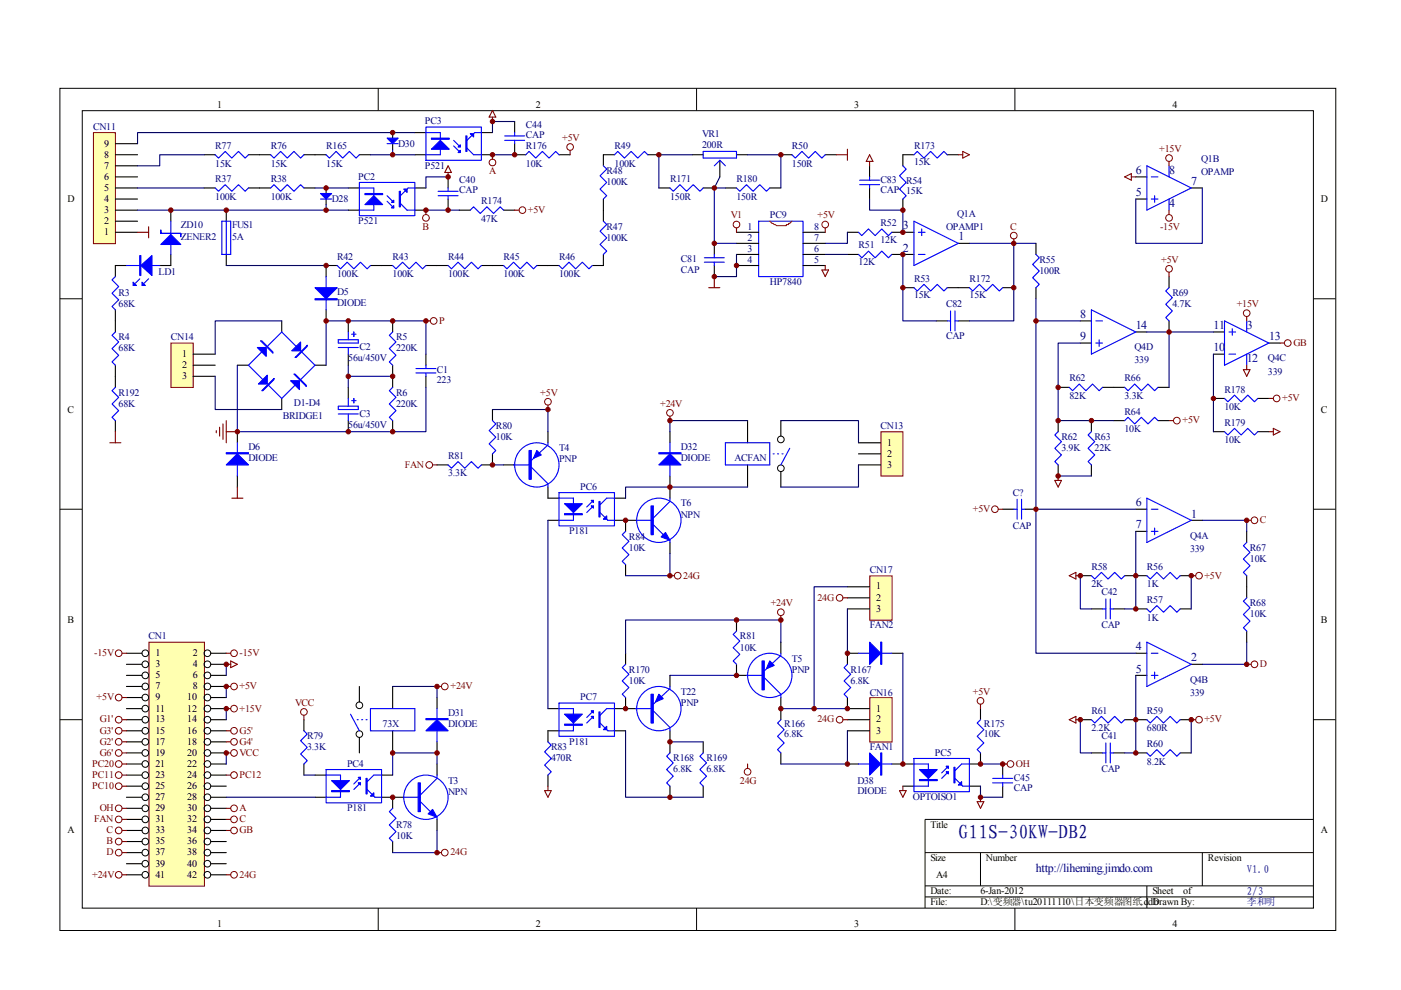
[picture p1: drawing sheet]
<svg xmlns="http://www.w3.org/2000/svg" width="297mm" height="210mm" viewBox="0 0 297 210" stroke-linecap="round" stroke-linejoin="round" font-family="sans-serif">
<g fill="none" stroke="#000" stroke-width=".21">
<path d="M12.7 18.7h270.5v178.6h-270.5zM80.2 18.7v4.7M147.7 18.7v4.7M215.2 18.7v4.7M17.4 23.5h261.1v169h-261.1zM12.7 63.3h4.7M278.4 63.3h4.7M12.7 108h4.7M278.4 108h4.7M12.7 152.6h4.7M278.4 152.6h4.7M278.4 173.7h-82.3v18.8"/>
<path d="M80.2 192.5v4.7M147.7 192.5v4.7M196.1 180.8h82.3M196.1 187.8h82.3M196.1 190.2h82.3M207.9 180.8v7M215.2 192.5v4.7M243.2 187.8v4.7M254.9 180.8v7"/>
</g>
<path d="M19.9 28.2h4.6v23.5h-4.6z" fill="#ffffb0"/>
<g fill="none" stroke="#800000" stroke-width=".21">
<path d="M19.8 28.1h4.7v23.6h-4.7z"/>
<circle cx="104.4" cy="34.5" r=".71"/>
<circle cx="120.9" cy="31.2" r=".71"/>
<circle cx="90.3" cy="46.2" r=".71"/>
<circle cx="110.8" cy="44.6" r=".71"/>
</g>
<g fill="none" stroke="#000" stroke-width=".23">
<path d="M24.5 39.9h4.7M24.5 37.5h4.7M24.5 35.2h4.7M24.5 32.8h4.7M24.5 30.5h4.7M43.3 39.9h2.3M43.3 32.8h2.3M52.7 39.9h4.7M52.7 32.8h4.7M64.4 39.9h2.4M64.4 32.8h4.7M69.1 39.9v1.1"/>
<path d="M73.8 39.9h2.4M76.2 32.8h2.3M83.2 28.1v1.2M83.2 30.5v1.1M88 39.9h2.3M88 32.8h2.3M88 28.1h2.3M102.1 32.8h2.3M102.1 28.1h2.3M109.1 32.8h2.4M118.5 32.8h2.4M24.5 49.3h4.7"/>
<path d="M24.5 46.9h4.7M24.5 44.6h4.7M24.5 42.2h4.7M26.8 56.3h-2.3v2.3M36.2 44.6v2.3M36.2 53.9v2.4h-2.3M48 44.6v2.3M48 53.9v2.4M69.1 42.2v1.2M73.8 44.6h2.4M88 44.6h2.3M97.4 44.6h2.3"/>
<path d="M106.8 44.6h2.3M24.5 65.7v4.7M24.5 77.4v4.7M24.5 89.2v2.3"/>
</g>
<g fill="none" stroke="#00f" stroke-width=".23">
<path d="M45.6 32.8l.7 .7 1.4-1.4 1.4 1.4 1.5-1.4 1.4 1.4 .7-.7M45.6 39.9l.7 .7 1.4-1.4 1.4 1.4 1.5-1.4 1.4 1.4 .7-.7M57.4 32.8l.7 .7 1.4-1.4 1.4 1.4 1.4-1.4 1.4 1.4 .7-.7M57.4 39.9l.7-.7 1.4 1.4 1.4-1.4 1.4 1.4 1.4-1.4 .7 .7M69.1 32.8l.7 .7 1.5-1.4 1.4 1.4 1.4-1.4 1.4 1.4 .7-.7M76.2 38.7h11.8v7h-11.8zM76.2 39.9h3.1v4.7h-3.1M82.1 30.5h2.3M88 39.9h-1.5l-1.6 1.6M90.3 26.9h11.8v7.1h-11.8zM90.3 28.1h3.1v4.7h-3.1M96.2 29.8l1.4 1.4"/>
<path d="M96.2 30.9l1.4 1.4M99 31.4l1.4 1.4h1.7M102.1 28.1h-1.4l-1.7 1.7M111.5 32.8l.7-.7 1.4 1.4 1.4-1.4 1.4 1.4 1.4-1.4 .7 .7M24.5 58.6l-.7 .7 1.4 1.5-1.4 1.4 1.4 1.4-1.4 1.4 .7 .7M26.8 56.3h7.1M29.6 59.1l-.9 1M31.5 59.1l-.9 1M36.2 46.9v7M47 46.9h1.9v7h-1.9zM48 46.9v7M68 42.2h2.3"/>
<path d="M82.1 41.5l1.4 1.4M82.1 42.7l1.4 1.4M84.9 43.1l1.4 1.5h1.7M99.7 44.6l.7-.7 1.4 1.4 1.4-1.4 1.4 1.4 1.5-1.4 .7 .7M24.5 70.4l-.7 .7 1.4 1.4-1.4 1.4 1.4 1.4-1.4 1.4 .7 .7M24.5 82.1l-.7 .7 1.4 1.4-1.4 1.5 1.4 1.4-1.4 1.4 .7 .7"/>
</g>
<g fill="#00f" stroke="#00f" stroke-width=".23">
<path d="M91.5 31.6l1.9-1.8 1.8 1.8z"/>
<path d="M97.6 31.9v.4h-.5z"/>
<path d="M97.6 30.7v.5h-.5z"/>
<path d="M99.7 28.3h.7v.7z"/>
<path d="M77.4 43.4l1.9-1.9 1.8 1.9z"/>
<path d="M83.5 43.6v.5h-.5z"/>
<path d="M83.5 42.4v.5h-.5z"/>
<path d="M85.6 40.1h.7v.7z"/>
<path d="M68 41h2.3l-1.2 1.2z"/>
<path d="M82.1 29.3h2.3l-1.2 1.2z"/>
<path d="M34.1 51.8l2.1-2.1 2.1 2.1z"/>
<path d="M29.9 56.3l2.3-2.1v4.2z"/>
<path d="M28.2 59.8l.7 .7h-.7z"/>
<path d="M30.1 59.8l.7 .7h-.7z"/>
<path d="M91.5 29.3h3.7v.2h-3.7z" fill-rule="evenodd"/>
<path d="M98.8 28.8h.2v3.3h-.2z" fill-rule="evenodd"/>
<path d="M77.4 41h3.7v.3h-3.7z" fill-rule="evenodd"/>
<path d="M84.7 40.6h.2v3.3h-.2z" fill-rule="evenodd"/>
<path d="M34.1 48.8v.7h4.2v.7v-.7h-4.2z" fill-rule="evenodd"/>
<path d="M29.6 54.2h.3v4.2h-.3z" fill-rule="evenodd"/>
</g>
<path d="M29.2 39.9h14.1M43.3 32.8h-9.4v2.4h-4.7M66.8 39.9h7M78.5 32.8h9.5M83.2 31.6v1.2M88 28.1h-58.8v2.4M29.2 44.6h44.6M69.1 43.4v1.2" fill="none" stroke="#000080" stroke-width=".23"/>
<g fill="#800000" stroke="#800000" stroke-width=".21">
<circle cx="83.2" cy="28.1" r=".47"/>
<circle cx="83.2" cy="32.8" r=".47"/>
<circle cx="69.1" cy="39.9" r=".47"/>
<circle cx="69.1" cy="44.6" r=".47"/>
<circle cx="36.2" cy="44.6" r=".47"/>
<circle cx="48" cy="44.6" r=".47"/>
</g>
<path d="M95 35.2l.7 1.4h-1.4zM95 36.6v.9M104.4 24.8v1M104.4 32.8v.9M104.4 23.4l.7 1.4h-1.4zM120.9 31.9v.9M29.2 49.3h2.3M31.5 48.1v2.3M90.3 44.6v.9M109.1 44.6h1" fill="none" stroke="#800000" stroke-width=".23"/>
<path d="M36.3 72.8h4.7v9.3h-4.7z" fill="#ffffb0"/>
<g fill="none" stroke="#800000" stroke-width=".21">
<path d="M36.2 72.7h4.8v9.4h-4.8z"/>
<circle cx="156.1" cy="47.6" r=".71"/>
<circle cx="175" cy="47.6" r=".71"/>
<circle cx="214.9" cy="50" r=".71"/>
<circle cx="92" cy="68" r=".71"/>
</g>
<g fill="none" stroke="#000" stroke-width=".23">
<path d="M130.3 32.8h-2.4v2.4M137.3 32.8h2.4M139.7 39.9h2.3M146.7 32.8h2.4M149.1 39.9h2.3M152.6 34v3.5M153.8 39.9h2.4M156.2 32.8h2.3M163.2 39.9h2.4M165.6 32.8h2.3M175 32.8h2.3M184.4 35.2v2.3"/>
<path d="M184.4 39.9v2.3M193.8 32.8h-2.4v2.4M200.8 32.8h2.4M71.5 56.3h-2.4v2.3M78.5 56.3h4.7M90.3 56.3h4.7M102.1 56.3h4.7M113.8 56.3h4.7M127.9 53.9v2.4h-2.3M127.9 42.2v4.7M151.4 51.6v2.3M151.4 56.3v2.3"/>
<path d="M156.2 56.3h4.7M156.2 49.3h4.7M156.2 51.6h4.7M156.2 53.9h4.7M170.3 56.3h4.7M170.3 49.3h4.7M170.3 51.6h4.7M170.3 53.9h4.7M179.7 49.3h2.3M179.7 53.9h2.3M189.1 49.3h4.7M189.1 53.9h4.7"/>
<path d="M191.4 42.2v2.4M203.2 51.6h2.3M40.9 75.1h4.7M40.9 77.4h4.7M40.9 79.8h4.7M50.3 77.4h2.4M59.7 68v2.4M66.8 77.4h2.3M69.1 65.7v2.3M73.8 68v2.4M73.8 75.1v2.3M83.2 68v2.4"/>
<path d="M83.2 77.4v4.7M90.3 75.1v2.3M90.3 79.8v2.3M191.4 61h2.4M198.5 68h2.3M200.8 61h4.7M203.2 68h2.3M212.6 61h2.3M50.3 91.5v2.4M59.7 84.5v2.3M73.8 82.1v2.4M73.8 89.2v2.3"/>
<path d="M83.2 89.2v2.3M50.3 100.9v2.4"/>
</g>
<g fill="none" stroke="#00f" stroke-width=".23">
<path d="M127.9 35.2l.7 .7-1.4 1.4 1.4 1.4-1.4 1.4 1.4 1.4-.7 .7M130.3 32.8l.7-.7 1.4 1.4 1.4-1.4 1.4 1.4 1.4-1.4 .7 .7M142 39.9l.7 .7 1.5-1.4 1.4 1.4 1.4-1.4 1.4 1.4 .7-.7M149.1 32.1h7.1v1.4h-7.1zM151.4 35.2l1.2-1.2 1.2 1.2M156.2 39.9l.7 .7 1.4-1.4 1.4 1.4 1.4-1.4 1.4 1.4 .7-.7M167.9 32.8l.7 .7 1.4-1.4 1.4 1.4 1.4-1.4 1.5 1.4 .7-.7M182.3 38.2h4.2M182.3 39.2h4.2M184.4 37.5v.7M184.4 39.2v.7M191.4 35.2l.7 .7-1.4 1.4 1.4 1.4-1.4 1.4 1.4 1.4-.7 .7"/>
<path d="M193.8 32.8l.7-.7 1.4 1.4 1.4-1.4 1.4 1.4 1.4-1.4 .7 .7M69.1 58.6v7.1M71.5 56.3l.7 .7 1.4-1.4 1.4 1.4 1.4-1.4 1.4 1.4 .7-.7M83.2 56.3l.8 .7 1.4-1.4 1.4 1.4 1.4-1.4 1.4 1.4 .7-.7M95 56.3l.7 .7 1.4-1.4 1.4 1.4 1.4-1.4 1.5 1.4 .7-.7M106.8 56.3l.7 .7 1.4-1.4 1.4 1.4 1.4-1.4 1.4 1.4 .7-.7M118.5 56.3l.7 .7 1.4-1.4 1.5 1.4 1.4-1.4 1.4 1.4 .7-.7M127.9 46.9l.7 .7-1.4 1.4 1.4 1.4-1.4 1.4 1.4 1.4-.7 .7M149.3 54.7h4.3M149.3 55.6h4.3M151.4 53.9v.8M151.4 55.6v.7"/>
<path d="M160.9 46.9h9.4v11.7h-9.4zM182 49.3l.7 .7 1.4-1.5 1.4 1.5 1.5-1.5 1.4 1.5 .7-.7M182 53.9l.7 .8 1.4-1.5 1.4 1.5 1.5-1.5 1.4 1.5 .7-.8M193.8 46.9l9.4 4.7-9.4 4.7zM194.7 53.9h1.4M194.7 49.3h1.4M195.4 48.5v1.5M55.3 72.3h.2l2.4 2.3v.3zM55.5 74.6l-2.8 2.8 3 3.1M56.7 73.4l3-3 3.1 3M62.3 79.3h.3l2.3 2.4v.2zM62.6 75.8l2.5-2.6v.2l-2.3 2.4z"/>
<path d="M64 74.6l2.8 2.8-3.1 3.1M71.7 72h4.3v.7h-4.3zM71.7 73.7h4.3M73.8 70.4v1.6M73.8 73.7v1.4M74.5 70.9h1M75 70.4v.9M83.2 70.4l-.7 .7 1.5 1.4-1.5 1.4 1.5 1.4-1.5 1.4 .7 .7M88.2 78.1h4.2M88.2 79.1h4.2M90.3 77.4v.7M90.3 79.1v.7"/>
<path d="M193.8 61l.7 .7 1.4-1.4 1.4 1.4 1.4-1.4 1.4 1.4 .7-.7M200.8 68h.7M201.5 65.9v4.3M202.5 68h.7M202.5 65.9v4.3M205.5 61l.7 .7 1.5-1.4 1.4 1.4 1.4-1.4 1.4 1.4 .7-.7M50.3 93.9v7M56.9 81.7l2.8 2.8 2.9-2.8M58.1 80.3v.2l-2.4 2.3h-.2zM71.7 86.1h4.3v.7h-4.3zM71.7 87.8h4.3M73.8 84.5v1.6"/>
<path d="M73.8 87.8v1.4M74.5 85h1M75 84.5v.9M83.2 82.1l-.7 .7 1.5 1.4-1.5 1.5 1.5 1.4-1.5 1.4 .7 .7"/>
</g>
<g fill="#00f" stroke="#00f" stroke-width=".23">
<path d="M54.6 73.7h1.8v1.9z"/>
<path d="M61.8 74.4l1.9-1.9v1.9z"/>
<path d="M61.6 80.7h1.9v1.9z"/>
<path d="M56.7 79.5v1.9h-1.9z"/>
<path d="M66.8 61h4.7l-2.4 2.3z"/>
<path d="M48 98.6l2.3-2.4 2.4 2.4z"/>
<path d="M66.8 63.3h4.7v.3h-4.7z" fill-rule="evenodd"/>
<path d="M48 96h4.7v.2h-4.7z" fill-rule="evenodd"/>
</g>
<g fill="none" stroke="#000080" stroke-width=".23">
<path d="M146.7 32.8h-7v7.1M151.4 39.9v11.7h4.8M152.6 37.5l-1.2 2.4h2.4M158.5 32.8h7.1v7.1M48 56.3h21.1M156.2 53.9v4.7h-4.8M175 53.9h4.7M179.7 49.3v2.3h-4.7M184.4 42.2v2.4h7v4.7M191.4 53.9v14.1h7.1M205.5 51.6h9.4v16.4h-9.4M45.6 79.8v7h14.1"/>
<path d="M50.3 77.4v14.1h40v-9.4M59.7 68h-14.1v7.1M73.8 77.4v4.7M73.8 79.8h9.4M90.3 75.1v-7.1h-21.2v9.4"/>
</g>
<g fill="none" stroke="#800000" stroke-width=".23">
<path d="M177.3 32.8h2.4M179.7 31.6v2.4M184.4 32.8l.7 1.4h-1.4zM184.4 34.2v1M203.2 32.8h.9M204.1 32.1l1.4 .7-1.4 .7zM151.4 58.6v2.4M156.2 48.3v1M174.3 57.2h1.4l-.7 1.4zM175 48.3v1M175 56.3v.9M214.9 50.7v.9"/>
<path d="M90.3 68h.9M150.3 61h2.3M45.9 91.3v.5M46.6 90.6v1.9M47.3 89.9v3.3M48 89.2v4.7M48 91.5h2.3M49.1 105.6h2.4M50.3 103.3v2.3"/>
</g>
<g fill="#800000" stroke="#800000" stroke-width=".21">
<circle cx="50.3" cy="91.5" r=".47"/>
<circle cx="73.8" cy="91.5" r=".47"/>
<circle cx="73.8" cy="68" r=".47"/>
<circle cx="83.2" cy="79.8" r=".47"/>
<circle cx="73.8" cy="79.8" r=".47"/>
<circle cx="139.7" cy="32.8" r=".47"/>
<circle cx="165.6" cy="32.8" r=".47"/>
<circle cx="151.4" cy="39.9" r=".47"/>
<circle cx="151.4" cy="51.6" r=".47"/>
<circle cx="156.1" cy="56.3" r=".47"/>
<circle cx="151.4" cy="58.6" r=".47"/>
<circle cx="83.2" cy="68" r=".47"/>
<circle cx="90.3" cy="68" r=".47"/>
<circle cx="83.2" cy="91.5" r=".47"/>
<circle cx="69.1" cy="56.3" r=".47"/>
<circle cx="69.1" cy="68" r=".47"/>
<circle cx="191.4" cy="44.6" r=".47"/>
<circle cx="191.4" cy="49.2" r=".47"/>
<circle cx="191.4" cy="53.9" r=".47"/>
<circle cx="191.4" cy="61" r=".47"/>
<circle cx="214.9" cy="61" r=".47"/>
</g>
<path d="M163.2 46.9a2.68 2.68 0 0 0 2.1 .9h1.4v-.2h.5v-.2h.2l.5-.5" fill="none" stroke="#f00" stroke-width=".23"/>
<path d="M31.7 136.2h11.6v51.7h-11.6z" fill="#ffffb0"/>
<g fill="none" stroke="#800000" stroke-width=".21">
<path d="M31.6 136.2h11.7v51.7h-11.7z"/>
<circle cx="247.9" cy="33.5" r=".71"/>
<circle cx="247.9" cy="46.2" r=".71"/>
<circle cx="91" cy="98.6" r=".71"/>
<circle cx="116.2" cy="85.2" r=".71"/>
<circle cx="142" cy="87.5" r=".7"/>
<circle cx="25.2" cy="138.5" r=".71"/>
<circle cx="49.6" cy="138.5" r=".7"/>
<circle cx="143.7" cy="122.1" r=".71"/>
<circle cx="25.2" cy="157.3" r=".71"/>
<circle cx="25.2" cy="159.6" r=".71"/>
<circle cx="25.2" cy="152.6" r=".71"/>
<circle cx="25.2" cy="147.9" r=".71"/>
<circle cx="25.2" cy="154.9" r=".71"/>
<circle cx="49.6" cy="157.3" r=".71"/>
<circle cx="49.6" cy="145.5" r=".71"/>
<circle cx="49.6" cy="159.6" r=".71"/>
<circle cx="49.6" cy="154.9" r=".7"/>
<circle cx="49.6" cy="150.2" r=".7"/>
<circle cx="64.4" cy="150.9" r=".7"/>
<circle cx="94.3" cy="145.5" r=".71"/>
<circle cx="25.2" cy="173.7" r=".71"/>
<circle cx="25.2" cy="171.4" r=".71"/>
<circle cx="25.2" cy="178.4" r=".71"/>
<circle cx="49.6" cy="173.7" r=".71"/>
<circle cx="49.6" cy="176.1" r=".71"/>
<circle cx="49.6" cy="171.4" r=".7"/>
<circle cx="25.2" cy="185.5" r=".71"/>
<circle cx="49.6" cy="185.5" r=".7"/>
<circle cx="94.3" cy="180.8" r=".71"/>
</g>
<g fill="none" stroke="#000" stroke-width=".21">
<circle cx="165.6" cy="99.3" r=".71"/>
<circle cx="165.6" cy="93.2" r=".71"/>
<circle cx="30.8" cy="138.5" r=".7"/>
<circle cx="44" cy="138.5" r=".71"/>
<circle cx="30.8" cy="143.2" r=".71"/>
<circle cx="30.8" cy="157.3" r=".71"/>
<circle cx="30.8" cy="145.5" r=".71"/>
<circle cx="30.8" cy="159.6" r=".71"/>
<circle cx="30.8" cy="140.8" r=".71"/>
<circle cx="30.8" cy="152.6" r=".7"/>
<circle cx="30.8" cy="147.9" r=".7"/>
<circle cx="30.8" cy="154.9" r=".7"/>
<circle cx="30.8" cy="150.2" r=".7"/>
<circle cx="44" cy="143.2" r=".71"/>
<circle cx="44" cy="157.3" r=".71"/>
<circle cx="44" cy="145.5" r=".71"/>
<circle cx="44" cy="140.8" r=".71"/>
<circle cx="44" cy="159.6" r=".71"/>
<circle cx="44" cy="152.6" r=".71"/>
<circle cx="44" cy="147.9" r=".71"/>
<circle cx="44" cy="154.9" r=".71"/>
<circle cx="44" cy="150.2" r=".71"/>
<circle cx="76.2" cy="149.5" r=".7"/>
<circle cx="76.2" cy="155.6" r=".7"/>
<circle cx="30.8" cy="173.7" r=".71"/>
<circle cx="30.8" cy="176.1" r=".71"/>
<circle cx="30.8" cy="162" r=".7"/>
<circle cx="30.8" cy="164.3" r=".7"/>
<circle cx="30.8" cy="171.4" r=".7"/>
<circle cx="30.8" cy="169" r=".7"/>
<circle cx="30.8" cy="178.4" r=".7"/>
<circle cx="30.8" cy="166.7" r=".7"/>
<circle cx="44" cy="173.7" r=".71"/>
<circle cx="44" cy="176.1" r=".71"/>
<circle cx="44" cy="162" r=".71"/>
<circle cx="44" cy="164.3" r=".71"/>
<circle cx="44" cy="171.4" r=".71"/>
<circle cx="44" cy="178.4" r=".71"/>
<circle cx="44" cy="169" r=".71"/>
<circle cx="44" cy="166.7" r=".71"/>
<circle cx="30.8" cy="180.8" r=".7"/>
<circle cx="30.8" cy="183.1" r=".7"/>
<circle cx="30.8" cy="185.5" r=".7"/>
<circle cx="44" cy="180.8" r=".71"/>
<circle cx="44" cy="183.1" r=".71"/>
<circle cx="44" cy="185.5" r=".71"/>
</g>
<g fill="none" stroke="#000" stroke-width=".23">
<path d="M109.1 25.8v2.3M109.1 30.5v2.3M240.8 37.5h2.4M252.6 39.9h2.3M240.8 42.2h2.4M92.7 98.6h2.3M104.4 96.2v2.4h-2.3M104.4 86.8v2.4M106.8 98.6h2.3M116.2 91.5v2.4M142 91.5v2.4M158.5 89.2v4.7"/>
<path d="M158.5 98.6v4.7M165.6 89.2v3.3M165.6 100v3.3M116.2 103.3v2.3h2.3M116.2 110.3h2.3M130.3 105.6h2.3M130.3 110.3h4.7M132.6 110.3v2.4M132.6 119.7v2.4M142 100.9v4.7M142 115v2.4M26.8 138.5h3.3"/>
<path d="M44.7 138.5h3.3M26.8 140.9h3.3M26.8 143.2h3.3M26.8 145.5h3.3M26.8 147.9h3.3M26.8 150.2h3.3M26.8 152.6h3.3M26.8 154.9h3.3M26.8 157.3h3.3M26.8 159.6h3.3M44.7 140.9h3.3M44.7 143.2h3.3"/>
<path d="M44.7 145.5h3.3M44.7 147.9h3.3M44.7 150.2h3.3M44.7 152.6h3.3M44.7 154.9h3.3M44.7 157.3h3.3M44.7 159.6h3.3M64.4 152.6v2.3M76.2 145.5v3.3M76.2 156.4v3.2M83.2 145.5v4.7M83.2 154.9v4.7"/>
<path d="M92.7 147.9v2.3M92.7 157.3v2.3M116.2 150.2h2.3M118.5 154.9h-2.3v2.4M130.3 150.2h2.3M130.3 154.9h2.3M26.8 162h3.3M26.8 164.3h3.3M26.8 166.7h3.3M26.8 169h3.3M26.8 171.4h3.3M26.8 173.7h3.3"/>
<path d="M26.8 176.1h3.3M26.8 178.4h3.3M44.7 162h3.3M44.7 164.3h3.3M44.7 166.7h3.3M44.7 169h3.3M44.7 171.4h3.3M44.7 173.7h3.3M44.7 176.1h3.3M44.7 178.4h3.3M64.4 162v2.3M66.8 164.3h2.3"/>
<path d="M66.8 169h2.3M80.9 164.3h2.3M80.9 169h4.7M83.2 169v2.4M83.2 178.4v2.4M92.7 162v2.3M92.7 173.7v2.4M116.2 164.3v2.4M191.4 162h2.4M191.4 166.7h2.4M205.5 162h2.4M205.5 166.7h2.4"/>
<path d="M26.8 180.8h3.3M26.8 185.5h3.3M26.8 183.1h3.3M44.7 180.8h3.3M44.7 185.5h3.3M44.7 183.1h3.3"/>
</g>
<g fill="none" stroke="#800000" stroke-width=".23">
<path d="M238.5 37.5l1.4-.7v1.4zM239.9 37.5h.9M247.9 34.2v1M247.9 44.6v.9M91.7 98.6h1M116.2 85.9v.9M142 88.2v1M25.9 138.5h.9M48 138.5h.9M142 122.1h1M25.9 147.9h.9M25.9 152.6h.9"/>
<path d="M25.9 154.9h.9M25.9 157.3h.9M25.9 159.6h.9M48 145.5h.9M48 154.9h.9M48 157.3h.9M48 159.6h.9M48 150.2h.9M48 140.9h.9M48.9 140.1l1.4 .8-1.4 .7zM64.4 151.7v.9M92.7 145.5h.9"/>
<path d="M25.9 178.4h.9M25.9 171.4h.9M25.9 173.7h.9M48 176.1h.9M48 171.4h.9M48 173.7h.9M115.5 167.6h1.4l-.7 1.4zM116.2 166.7v.9M25.9 185.5h.9M48 185.5h.9M92.7 180.8h.9"/>
</g>
<g fill="none" stroke="#000080" stroke-width=".23">
<path d="M254.9 39.9v11.7h-14.1v-9.4M104.4 86.8h11.8v4.7M104.4 98.6h2.4M158.5 89.2h-16.5v2.3M116.2 110.3v39.9M142 117.4v4.7h-9.4M158.5 103.3h-25.9v2.3M48 140.9v2.3M48 145.5v2.4M48 150.2v2.4M48 159.6v2.4M83.2 145.5h9.5v2.4"/>
<path d="M48 169h18.8M64.4 164.3h2.4M92.7 162v-2.4h-9.5v4.7M92.7 176.1v4.7h-9.5"/>
</g>
<g fill="none" stroke="#00f" stroke-width=".23">
<path d="M107 28.8h4.2M107 29.8h4.2M109.1 28.1v.7M109.1 29.8v.7M243.2 35.2l9.4 4.7-9.4 4.7zM244.1 37.5h1.4M247.9 35.2v2.3M244.1 42.2h1.4M244.8 41.5v1.4M247.9 42.2v2.4M95 98.6l.7 .7 1.4-1.4 1.4 1.4 1.4-1.4 1.5 1.4 .7-.7M104.4 89.2l.7 .7-1.4 1.4 1.4 1.4-1.4 1.4 1.4 1.4-.7 .7"/>
<path d="M108.9 98.6h3.3M112.6 99l3.6 3.6v.7M116.2 93.9v.4l-3.6 3.3M142 93.9v7M153.8 93.9h9.4v4.7h-9.4zM163.9 96.2h.2M164.9 96.2h.2M165.8 96.2h.2M167.4 95.1l-1.8 3.5M118.5 104.4h11.8v7.1h-11.8zM118.5 105.6h3.1v4.7h-3.1M125.8 107.3l-1.4 1.4"/>
<path d="M125.8 106.1l-1.4 1.4M127.2 108.7l1.7 1.6h1.4M130.3 105.6h-1.7l-1.4 1.4M132.6 112.7l-.7 .7 1.4 1.4-1.4 1.4 1.4 1.4-1.4 1.4 .7 .7M135 110.3h3.5M138.5 111.3l2.1 2.1M142 105.6v.7l-3.5 3.5M142 114.5v.5M64.4 154.9l.7 .7-1.4 1.5 1.4 1.4-1.4 1.4 1.4 1.4-.7 .7M74.3 151.4l1.9 3.5M75.7 152.6h.3M76.7 152.6h.2"/>
<path d="M77.6 152.6h.2M78.5 150.2h9.5v4.7h-9.5zM92.7 150.2v7.1M116.2 157.3l.7 .7-1.4 1.4 1.4 1.4-1.4 1.4 1.4 1.4-.7 .7M118.5 149.1h11.8v7h-11.8zM118.5 150.2h3.1v4.7h-3.1M125.8 151.9l-1.4 1.4M125.8 150.7l-1.4 1.4M127.2 153.3l1.7 1.6h1.4M130.3 150.2h-1.7l-1.4 1.5M69.1 163.2h11.8v7h-11.8zM69.1 164.3h3.1v4.7h-3.1"/>
<path d="M76.4 166l-1.4 1.4M76.4 164.8l-1.4 1.4M77.8 167.4l1.7 1.6h1.4M80.9 164.3h-1.6l-1.5 1.4M83.2 171.4l-.7 .7 1.5 1.4-1.5 1.4 1.5 1.4-1.5 1.4 .7 .7M85.6 169h3.5M89.1 170l2.1 2.1M92.7 164.3v.7l-3.6 3.6M92.7 173.3v.4M193.8 160.8h11.7v7.1h-11.7zM193.8 162h3v4.7h-3M201.1 163.6l-1.4 1.4"/>
<path d="M201.1 162.5l-1.4 1.4M202.5 165l1.6 1.7h1.4M205.5 162h-1.6l-1.4 1.4"/>
<circle cx="113.8" cy="98.6" r="4.7"/>
<circle cx="139.7" cy="110.3" r="4.7"/>
<circle cx="90.3" cy="169" r="4.7"/>
</g>
<g fill="#00f" stroke="#00f" stroke-width=".23">
<path d="M70.3 165.5h3.8l-1.9 1.9z"/>
<path d="M76 164.8h.4v.5z"/>
<path d="M76 166h.4v.5z"/>
<path d="M78.5 168.8l.8-.7v.7z"/>
<path d="M90.8 172.6l.9-1 1 1.7z"/>
<path d="M90.3 154.9l2.4-2.3 2.3 2.3z"/>
<path d="M119.7 106.8h3.8l-1.9 1.9z"/>
<path d="M125.3 106.1h.5v.5z"/>
<path d="M125.3 107.3h.5v.4z"/>
<path d="M128.6 109.4v.7h-.7z"/>
<path d="M119.7 151.4h3.8l-1.9 1.9z"/>
<path d="M125.3 150.7h.5v.5z"/>
<path d="M125.3 151.9h.5v.5z"/>
<path d="M128.6 154v.7h-.7z"/>
<path d="M195 163.2h3.7l-1.9 1.8z"/>
<path d="M200.6 162.5h.5v.4z"/>
<path d="M200.6 163.6h.5v.5z"/>
<path d="M203.9 165.7v.8h-.7z"/>
<path d="M113.8 95.5l1 1-1.7 .7z"/>
<path d="M140.2 113.8l.9-.9 .9 1.6z"/>
<path d="M139.7 98.6l2.3-2.4 2.4 2.4z"/>
<path d="M70.3 167.6h3.8v.3h-3.8z" fill-rule="evenodd"/>
<path d="M77.6 165h.2v3.3h-.2z" fill-rule="evenodd"/>
<path d="M88.7 166h.4v6.1h-.4z" fill-rule="evenodd"/>
<path d="M90.3 152.4h4.7v.2h-4.7z" fill-rule="evenodd"/>
<path d="M119.7 108.9h3.8v.2h-3.8z" fill-rule="evenodd"/>
<path d="M127 106.3h.2v3.3h-.2z" fill-rule="evenodd"/>
<path d="M119.7 153.5h3.8v.3h-3.8z" fill-rule="evenodd"/>
<path d="M127 150.9h.2v3.3h-.2z" fill-rule="evenodd"/>
<path d="M195 165.3h3.7v.2h-3.7z" fill-rule="evenodd"/>
<path d="M202.2 162.7h.3v3.3h-.3z" fill-rule="evenodd"/>
<path d="M112.2 95.5h.4v6.1h-.4z" fill-rule="evenodd"/>
<path d="M138 107.3h.5v6.1h-.5z" fill-rule="evenodd"/>
<path d="M139.7 96h4.7v.2h-4.7z" fill-rule="evenodd"/>
</g>
<path d="M186.9 91.6h4.5v9.3h-4.5z" fill="#ffffb0"/>
<g fill="none" stroke="#800000" stroke-width=".21">
<path d="M186.8 91.5h4.6v9.4h-4.6z"/>
<circle cx="165.6" cy="129.8" r=".71"/>
<circle cx="158.5" cy="163.6" r=".7"/>
</g>
<g fill="none" stroke="#000" stroke-width=".23">
<path d="M182 93.9h4.7M182 96.2h4.7M182 98.6h4.7M132.6 138.5v2.4M156.2 131.5v2.3M165.6 136.2v2.3M132.6 147.9v2.3h2.4M142 143.2v2.3M142 154.9v4.7M149.1 157.3v2.3M156.2 140.9v2.3h2.3M165.6 147.9v2.3"/>
<path d="M142 166.7v2.3M149.1 166.7v2.3"/>
</g>
<path d="M165.6 89.2h16.4v4.7M182 98.6v4.7h-16.4M165.6 136.2v-4.7h-33v7M132.6 154.9v14.1h16.5M142 157.3h7.1" fill="none" stroke="#000080" stroke-width=".23"/>
<g fill="none" stroke="#00f" stroke-width=".23">
<path d="M156.2 133.8l-.8 .7 1.5 1.4-1.5 1.4 1.5 1.4-1.5 1.4 .8 .8M165.6 138.5v.5l-3.6 3.3M132.6 140.9l-.7 .7 1.4 1.4-1.4 1.4 1.4 1.4-1.4 1.4 .7 .7M134.7 150.2h3.3M138.5 150.7l3.5 3.5v.7M142 145.5v.5l-3.5 3.3M142 159.6l-.7 .7 1.4 1.5-1.4 1.4 1.4 1.4-1.4 1.4 .7 .7M149.1 159.6l-.7 .7 1.4 1.5-1.4 1.4 1.4 1.4-1.4 1.4 .7 .7M158.3 143.2h3.3M162 143.7l3.6 3.5v.7"/>
<circle cx="139.7" cy="150.2" r="4.7"/>
<circle cx="163.2" cy="143.2" r="4.7"/>
</g>
<g fill="#00f" stroke="#00f" stroke-width=".23">
<path d="M139.7 147.2l.9 .9-1.6 .7z"/>
<path d="M163.2 140.1l.9 1-1.6 .7z"/>
<path d="M138 147.2h.5v6.1h-.5z" fill-rule="evenodd"/>
<path d="M161.6 140.1h.4v6.2h-.4z" fill-rule="evenodd"/>
</g>
<path d="M165.6 130.5v1M158.5 162v.9" fill="none" stroke="#800000" stroke-width=".23"/>
<path d="M184.5 148h4.6v9.3h-4.6z" fill="#ffffb0"/>
<g fill="none" stroke="#800000" stroke-width=".21">
<path d="M184.4 147.9h4.7v9.4h-4.7z"/>
<circle cx="178" cy="152.6" r=".71"/>
<circle cx="207.9" cy="148.6" r=".71"/>
<circle cx="25.2" cy="162" r=".71"/>
<circle cx="25.2" cy="164.3" r=".71"/>
<circle cx="25.2" cy="166.7" r=".71"/>
<circle cx="49.6" cy="164.3" r=".7"/>
<circle cx="214.2" cy="162" r=".71"/>
</g>
<g fill="none" stroke="#000" stroke-width=".23">
<path d="M95 37.5v2.4M95 42.2v2.4M165.6 150.2v2.4M165.6 159.6v2.4M179.7 150.2h4.7M179.7 152.6h4.7M179.7 154.9h4.7M207.9 150.2v2.4M207.9 159.6v2.4M179.7 162h2.3M189.1 162h2.3M212.6 162v2.3"/>
<path d="M212.6 166.7v2.3"/>
</g>
<path d="M95 39.9v.7M92.9 40.6h4.2M92.9 41.5h4.2M95 41.5v.7M165.6 152.6l-.7 .7 1.4 1.4-1.4 1.4 1.4 1.4-1.4 1.4 .7 .7M207.9 152.6l-.7 .7 1.4 1.4-1.4 1.4 1.4 1.4-1.4 1.4 .7 .7M182 162h7.1M210.5 166h4.2M210.5 165h4.2M212.6 164.3v.7M212.6 166v.7" fill="none" stroke="#00f" stroke-width=".23"/>
<g fill="none" stroke="#800000" stroke-width=".23">
<path d="M23.3 93.9h2.3M24.5 91.5v2.4M178.7 152.6h1M207.9 149.3v.9M25.9 162h.9M25.9 164.3h.9M25.9 166.7h.9M48 164.3h.9M190.7 167.6h1.4l-.7 1.4zM191.4 166.7v.9M207.2 170h1.4l-.7 1.4zM207.9 169v1"/>
<path d="M212.6 162h.9"/>
</g>
<g fill="#00f" stroke="#00f" stroke-width=".23">
<path d="M184.4 159.6l2.3 2.4-2.3 2.3z"/>
<path d="M186.7 159.6h.3v4.7h-.3z" fill-rule="evenodd"/>
</g>
<path d="M95 37.5h-4.7v2.4M104.4 32.8h4.7M109.1 25.8h-4.7v2.3M90.3 44.6h7.1M142 143.2h14.2M165.6 150.2h14.1M179.7 154.9v7.1h-14.1M207.9 166.7v2.3h4.7M207.9 162h4.7" fill="none" stroke="#000080" stroke-width=".23"/>
<g fill="#800000" stroke="#800000" stroke-width=".21">
<circle cx="104.4" cy="25.8" r=".47"/>
<circle cx="104.4" cy="32.8" r=".47"/>
<circle cx="109.1" cy="32.8" r=".47"/>
<circle cx="95" cy="37.5" r=".47"/>
<circle cx="90.3" cy="44.6" r=".47"/>
<circle cx="95" cy="44.6" r=".47"/>
</g>
<path d="M184.5 122.2h4.6v9.3h-4.6z" fill="#ffffb0"/>
<g fill="none" stroke="#800000" stroke-width=".21">
<path d="M184.4 122.1h4.7v9.4h-4.7z"/>
<circle cx="247.9" cy="57" r=".71"/>
<circle cx="264.3" cy="66.4" r=".7"/>
<circle cx="273" cy="72.7" r=".71"/>
<circle cx="249.5" cy="89.2" r=".71"/>
<circle cx="270.7" cy="84.5" r=".7"/>
<circle cx="210.9" cy="108" r=".7"/>
<circle cx="266" cy="110.3" r=".71"/>
<circle cx="178" cy="126.8" r=".71"/>
<circle cx="254.2" cy="122.1" r=".7"/>
<circle cx="254.2" cy="152.6" r=".7"/>
<circle cx="266" cy="140.8" r=".71"/>
<circle cx="25.2" cy="176.1" r=".71"/>
<circle cx="25.2" cy="180.8" r=".71"/>
</g>
<g fill="none" stroke="#000" stroke-width=".23">
<path d="M219.6 51.6v2.3M247.9 58.6v2.4M219.6 61v2.3M229 68h2.4M229 72.7h2.4M240.8 70.4h2.4M247.9 68v2.4M257.3 70.4h2.3M257.3 75.1h2.3M269 72.7h2.4M224.3 82.1h2.4M224.3 89.2v2.3"/>
<path d="M224.3 98.6v2.3M231.4 89.2v2.3M231.4 98.6v2.3M233.8 82.1h4.7M236.1 89.2h2.4M245.5 82.1h2.4M245.5 89.2h2.4M257.3 84.5h2.3M257.3 91.5h2.3M266.7 84.5h2.3M266.7 91.5h2.3M212.6 108h2.3"/>
<path d="M217.3 108h2.3M240.8 108h2.4M240.8 112.7h2.4M252.6 110.3h2.3M264.3 112.7v2.3M179.7 124.4h4.7M179.7 126.8h4.7M179.7 129.1h4.7M182 138.5h-2.3v2.4M189.1 138.5h2.3M229 122.1h2.4M231.4 129.1h2.4"/>
<path d="M236.1 129.1h2.4M238.5 122.1h4.7M240.8 129.1h2.4M240.8 138.5h2.4M250.2 129.1h2.4M250.2 122.1h2.4M264.3 122.1v4.7M264.3 133.8v2.4M179.7 147.9v2.3M229 152.6h2.4M231.4 159.6h2.4M236.1 159.6h2.4"/>
<path d="M238.5 152.6h4.7M240.8 143.2h2.4M240.8 159.6h2.4M250.2 152.6h2.4M250.2 159.6h2.4M252.6 140.9h2.3"/>
</g>
<g fill="none" stroke="#800000" stroke-width=".23">
<path d="M247.9 57.7v.9M263.6 78.4h1.4l-.7 1.4zM264.3 67.1v.9M264.3 77.4v1M271.4 72.7h.9M247.9 89.2h.9M269 84.5h1M269 91.5h1M270 90.8l1.4 .7-1.4 .7zM211.6 108h1M223.6 101.9h1.5l-.8 1.4zM224.3 100.9v1"/>
<path d="M264.3 110.3h1M178.7 126.8h1M226.7 122.1l1.4-.7v1.4zM228.1 122.1h.9M252.6 122.1h.9M226.7 152.6l1.4-.7v1.4zM228.1 152.6h.9M252.6 152.6h.9M264.3 140.9h1M25.9 176.1h.9M25.9 180.8h.9"/>
</g>
<g fill="none" stroke="#000080" stroke-width=".23">
<path d="M214.9 51.6h4.7M219.6 63.3v4.7h9.4M219.6 68v40h21.2M229 72.7h-4.7v16.5h11.8M243.2 70.4h14.1M247.9 70.4v11.7M257.3 75.1v16.4M219.6 108v30.5h21.2M224.3 100.9h7.1M240.8 112.7v16.4h-2.3M254.9 110.3h9.4v2.4M179.7 124.4h-7.1v25.8"/>
<path d="M179.7 129.1v9.4M191.4 138.5v23.5M229 122.1v7h2.4M252.6 122.1v7M264.3 136.2v4.7h-9.4M229 152.6v7h2.4M240.8 143.2v16.4h-2.3M252.6 152.6v7"/>
</g>
<g fill="none" stroke="#00f" stroke-width=".23">
<path d="M219.6 53.9l.8 .8-1.5 1.4 1.5 1.4-1.5 1.4 1.5 1.4-.8 .7M231.4 65.7l9.4 4.7-9.4 4.7zM232.3 68h1.5M232.3 72.7h1.5M233 72v1.4M247.9 61l-.7 .7 1.4 1.4-1.4 1.4 1.4 1.4-1.4 1.4 .7 .7M259.6 68l9.4 4.7-9.4 4.7zM260.6 75.1h1.4M260.6 70.4h1.4M261.3 69.7v1.4M264.3 68v2.4M264.3 75.1v2.3"/>
<path d="M224.3 91.5l-.7 .7 1.5 1.4-1.5 1.5 1.5 1.4-1.5 1.4 .7 .7M226.7 82.1l.7 .7 1.4-1.4 1.4 1.4 1.4-1.4 1.4 1.4 .8-.7M231.4 91.5l-.7 .7 1.4 1.4-1.4 1.5 1.4 1.4-1.4 1.4 .7 .7M238.5 82.1l.7 .7 1.4-1.4 1.4 1.4 1.4-1.4 1.4 1.4 .7-.7M238.5 89.2l.7-.7 1.4 1.4 1.4-1.4 1.4 1.4 1.4-1.4 .7 .7M259.6 84.5l.7 .7 1.4-1.4 1.4 1.4 1.5-1.4 1.4 1.4 .7-.7M259.6 91.5l.7 .7 1.4-1.4 1.4 1.4 1.5-1.4 1.4 1.4 .7-.7M214.9 108h.7M215.6 105.9v4.2M216.6 108h.7M216.6 105.9v4.2M243.2 105.6l9.4 4.7-9.4 4.7z"/>
<path d="M244.1 108h1.4M244.1 112.7h1.4M244.8 112v1.4M264.3 115l-.7 .7 1.4 1.4-1.4 1.4 1.4 1.4-1.4 1.5 .7 .7M182 138.5h7.1M231.4 122.1l.7 .7 1.4-1.4 1.4 1.4 1.4-1.4 1.4 1.4 .8-.7M233.8 129.1h.7M234.5 127v4.2M235.4 127v4.2M235.4 129.1h.7M243.2 122.1l.7 .7 1.4-1.4 1.4 1.4 1.4-1.4 1.4 1.4 .7-.7M243.2 129.1l.7 .7 1.4-1.4 1.4 1.4 1.4-1.4 1.4 1.4 .7-.7"/>
<path d="M243.2 136.2l9.4 4.7-9.4 4.6zM244.1 138.5h1.4M264.3 126.8l-.7 .7 1.4 1.4-1.4 1.4 1.4 1.4-1.4 1.4 .7 .7M179.7 140.9l-.7 .7 1.4 1.4-1.4 1.4 1.4 1.4-1.4 1.4 .7 .7M231.4 152.6l.7 .7 1.4-1.4 1.4 1.4 1.4-1.4 1.4 1.4 .8-.7M233.8 159.6h.7M234.5 157.5v4.3M235.4 159.6h.7M235.4 157.5v4.3M243.2 152.6l.7 .7 1.4-1.4 1.4 1.4 1.4-1.4 1.4 1.4 .7-.7M243.2 159.6l.7 .7 1.4-1.4 1.4 1.4 1.4-1.4 1.4 1.4 .7-.7M244.1 143.2h1.4"/>
<path d="M244.8 142.5v1.4"/>
</g>
<g fill="#00f" stroke="#00f" stroke-width=".23">
<path d="M184.4 136.2l2.3 2.3-2.3 2.4z"/>
<path d="M186.7 136.2h.3v4.7h-.3z" fill-rule="evenodd"/>
</g>
<g fill="#800000" stroke="#800000" stroke-width=".21">
<circle cx="48" cy="140.8" r=".47"/>
<circle cx="48" cy="145.5" r=".47"/>
<circle cx="48" cy="150.2" r=".47"/>
<circle cx="48" cy="159.6" r=".47"/>
<circle cx="83.2" cy="169" r=".47"/>
<circle cx="92.7" cy="145.5" r=".47"/>
<circle cx="92.7" cy="180.8" r=".47"/>
<circle cx="83.2" cy="159.6" r=".47"/>
<circle cx="92.7" cy="159.6" r=".47"/>
<circle cx="132.6" cy="110.3" r=".47"/>
<circle cx="132.6" cy="150.2" r=".47"/>
<circle cx="191.4" cy="162" r=".47"/>
<circle cx="207.9" cy="162" r=".47"/>
<circle cx="104.4" cy="98.6" r=".47"/>
<circle cx="116.2" cy="86.8" r=".47"/>
<circle cx="142" cy="103.3" r=".47"/>
<circle cx="142" cy="89.2" r=".47"/>
<circle cx="142" cy="122.1" r=".47"/>
<circle cx="142" cy="157.3" r=".47"/>
<circle cx="165.6" cy="150.2" r=".47"/>
<circle cx="156.1" cy="143.2" r=".47"/>
<circle cx="142" cy="169" r=".47"/>
<circle cx="165.6" cy="131.5" r=".47"/>
<circle cx="156.1" cy="131.5" r=".47"/>
<circle cx="179.7" cy="150.2" r=".47"/>
<circle cx="179.7" cy="162" r=".47"/>
<circle cx="212.6" cy="162" r=".47"/>
<circle cx="207.9" cy="169" r=".47"/>
<circle cx="172.6" cy="150.2" r=".47"/>
<circle cx="179.7" cy="138.5" r=".47"/>
<circle cx="214.9" cy="51.6" r=".47"/>
<circle cx="224.3" cy="89.2" r=".47"/>
<circle cx="231.4" cy="89.2" r=".47"/>
<circle cx="224.3" cy="82.1" r=".47"/>
<circle cx="257.3" cy="84.5" r=".47"/>
<circle cx="247.9" cy="70.4" r=".47"/>
<circle cx="224.3" cy="100.9" r=".47"/>
<circle cx="219.6" cy="68" r=".47"/>
<circle cx="240.8" cy="159.6" r=".47"/>
<circle cx="240.8" cy="152.6" r=".47"/>
<circle cx="252.6" cy="152.6" r=".47"/>
<circle cx="252.6" cy="122.1" r=".47"/>
<circle cx="240.8" cy="129.1" r=".47"/>
<circle cx="240.8" cy="122.1" r=".47"/>
<circle cx="229" cy="122.1" r=".47"/>
<circle cx="229" cy="152.6" r=".47"/>
<circle cx="264.3" cy="110.3" r=".47"/>
<circle cx="264.3" cy="140.8" r=".47"/>
<circle cx="219.6" cy="108" r=".47"/>
</g>
<text font-size="4.2" fill="#000080" x="203.2" y="177.8">G11S-30KW-DB2</text>
<g font-size="2.5" fill="#000080">
<text x="240.8" y="41.6">5</text>
<text x="240.8" y="36.9">6</text>
<text x="247.9" y="36.9">8</text>
<text x="252.6" y="39.2">7</text>
<text x="247.9" y="44">4</text>
<text x="191.4" y="53.4">2</text>
<text x="191.4" y="48.6">3</text>
<text x="203.2" y="51">1</text>
<text x="229" y="67.4">8</text>
<text x="240.8" y="69.8">14</text>
<text x="257.3" y="69.8">11</text>
<text x="264.3" y="69.8">3</text>
<text x="229" y="72.2">9</text>
<text x="257.3" y="74.4">10</text>
<text x="264.3" y="76.8">12</text>
<text x="269.1" y="72.2">13</text>
<text x="240.8" y="107.4">6</text>
<text x="240.8" y="112">7</text>
<text x="252.6" y="109.7">1</text>
<text x="240.8" y="137.9">4</text>
<text x="240.8" y="142.6">5</text>
<text x="252.6" y="140.2">2</text>
<text x="219.6" y="184.8">http://liheming.jimdo.com</text>
</g>
<g font-size="2.3" fill="#000080">
<text x="264.3" y="185.2">V1.0</text>
<text x="264.3" y="189.8">2/3</text>
</g>
<g font-size="2.1">
<text x="46.1" y="22.9">1</text>
<text x="113.6" y="22.9">2</text>
<text x="181.1" y="22.9">3</text>
<text x="248.6" y="22.9">4</text>
<text x="22.1" y="35.7">7</text>
<text x="22.1" y="33.5">8</text>
<text x="22.1" y="31.1">9</text>
<text x="22.1" y="40.5">5</text>
<text x="22.1" y="38.1">6</text>
<text x="14.3" y="42.8">D</text>
<text x="22.1" y="47.5">2</text>
<text x="22.1" y="45.1">3</text>
<text x="22.1" y="42.8">4</text>
<text x="280.1" y="42.8">D</text>
<text x="22.1" y="49.9">1</text>
<text x="38.6" y="75.7">1</text>
<text x="38.6" y="78.1">2</text>
<text x="38.6" y="80.4">3</text>
<text x="14.3" y="87.5">C</text>
<text x="280.1" y="87.5">C</text>
<text x="188.1" y="94.5">1</text>
<text x="188.1" y="96.9">2</text>
<text x="188.1" y="99.2">3</text>
<text x="185.8" y="125">1</text>
<text x="185.8" y="127.4">2</text>
<text x="185.8" y="129.7">3</text>
<text x="14.3" y="132.1">B</text>
<text x="280.1" y="132.1">B</text>
<text x="32.9" y="139.1">1</text>
<text x="32.9" y="141.5">3</text>
<text x="32.9" y="143.8">5</text>
<text x="40.9" y="139.1">2</text>
<text x="40.9" y="141.5">4</text>
<text x="40.9" y="143.8">6</text>
<text x="32.9" y="146.1">7</text>
<text x="32.9" y="148.5">9</text>
<text x="39.7" y="148.5">10</text>
<text x="40.9" y="146.1">8</text>
<text x="32.9" y="150.9">11</text>
<text x="32.9" y="153.2">13</text>
<text x="32.9" y="155.5">15</text>
<text x="39.7" y="150.9">12</text>
<text x="39.7" y="153.2">14</text>
<text x="39.7" y="155.5">16</text>
<text x="185.8" y="150.9">1</text>
<text x="185.8" y="153.2">2</text>
<text x="185.8" y="155.5">3</text>
<text x="32.9" y="157.9">17</text>
<text x="32.9" y="160.3">19</text>
<text x="39.7" y="157.9">18</text>
<text x="39.7" y="160.3">20</text>
<text x="32.9" y="162.6">21</text>
<text x="32.9" y="164.9">23</text>
<text x="32.9" y="167.3">25</text>
<text x="39.7" y="162.6">22</text>
<text x="39.7" y="164.9">24</text>
<text x="39.7" y="167.3">26</text>
<text x="32.9" y="169.6">27</text>
<text x="32.9" y="172">29</text>
<text x="39.7" y="169.6">28</text>
<text x="39.7" y="172">30</text>
<text x="14.3" y="176.7">A</text>
<text x="32.9" y="174.3">31</text>
<text x="32.9" y="176.7">33</text>
<text x="32.9" y="179">35</text>
<text x="39.7" y="174.3">32</text>
<text x="39.7" y="176.7">34</text>
<text x="39.7" y="179">36</text>
<text x="197.3" y="175.5">Title</text>
<text x="280.1" y="176.7">A</text>
<text x="32.9" y="181.4">37</text>
<text x="32.9" y="183.7">39</text>
<text x="39.7" y="181.4">38</text>
<text x="39.7" y="183.7">40</text>
<text x="197.3" y="182.6">Size</text>
<text x="209" y="182.6">Number</text>
<text x="256.1" y="182.6">Revision</text>
<text x="32.9" y="186.1">41</text>
<text x="39.7" y="186.1">42</text>
<text x="197.3" y="189.6">Date:</text>
<text x="197.3" y="192">File:</text>
<text x="198.5" y="186.1">A4</text>
<text x="207.9" y="189.6">6-Jan-2012</text>
<text x="207.9" y="192">D:\变频器\tu20111110\日本变频器图纸.ddb</text>
<text x="244.3" y="189.6">Sheet</text>
<text x="244.3" y="192">Drawn By:</text>
<text x="250.9" y="189.6">of</text>
<text x="46.1" y="196.6">1</text>
<text x="113.6" y="196.6">2</text>
<text x="181.1" y="196.6">3</text>
<text x="248.6" y="196.6">4</text>
</g>
<g font-size="2.1" fill="#000080">
<text x="19.7" y="27.5">CN11</text>
<text x="90.1" y="26.3">PC3</text>
<text x="111.5" y="27.1">C44</text>
<text x="111.5" y="29.2">CAP</text>
<text x="148.8" y="29">VR1</text>
<text x="45.6" y="31.5">R77</text>
<text x="45.6" y="35.3">15K</text>
<text x="57.4" y="31.5">R76</text>
<text x="57.4" y="35.3">15K</text>
<text x="69.2" y="31.5">R165</text>
<text x="69.2" y="35.3">15K</text>
<text x="84.4" y="31.1">D30</text>
<text x="90.1" y="35.7">P521</text>
<text x="111.5" y="31.5">R176</text>
<text x="111.5" y="35.3">10K</text>
<text x="130.3" y="31.5">R49</text>
<text x="130.3" y="35.3">100K</text>
<text x="148.8" y="31.3">200R</text>
<text x="167.9" y="31.5">R50</text>
<text x="167.9" y="35.3">150R</text>
<text x="193.8" y="31.5">R173</text>
<text x="193.8" y="35.1">15K</text>
<text x="254.7" y="34.4">Q1B</text>
<text x="45.6" y="38.6">R37</text>
<text x="57.4" y="38.6">R38</text>
<text x="75.9" y="38.1">PC2</text>
<text x="97.4" y="38.8">C40</text>
<text x="97.4" y="40.9">CAP</text>
<text x="128.6" y="36.9">R48</text>
<text x="128.6" y="39.3">100K</text>
<text x="142.1" y="38.6">R171</text>
<text x="156.1" y="38.6">R180</text>
<text x="186.7" y="38.8">C83</text>
<text x="186.7" y="40.9">CAP 15K</text>
<text x="192.1" y="39">R54</text>
<text x="254.7" y="37.2">OPAMP</text>
<text x="45.6" y="42.3">100K</text>
<text x="57.4" y="42.3">100K</text>
<text x="70.4" y="42.8">D28</text>
<text x="75.9" y="47.5">P521</text>
<text x="102" y="43.3">R174</text>
<text x="102" y="47">47K</text>
<text x="142.1" y="42.3">150R</text>
<text x="156.1" y="42.3">150R</text>
<text x="163.2" y="46.3">PC9</text>
<text x="202.9" y="46.1">Q1A</text>
<text x="38.4" y="48.4">ZD10</text>
<text x="38.4" y="50.8">ZENER2</text>
<text x="49.2" y="48.4">FUS1</text>
<text x="49.2" y="50.8">5A</text>
<text x="128.6" y="48.7">R47</text>
<text x="128.6" y="51.1">100K</text>
<text x="158.5" y="48.7">1</text>
<text x="158.5" y="51.1">2</text>
<text x="158.5" y="53.4">3</text>
<text x="172.6" y="53.4">6</text>
<text x="172.6" y="51.1">7</text>
<text x="172.6" y="48.7">8</text>
<text x="182" y="52.7">R51</text>
<text x="186.7" y="48">R52</text>
<text x="186.7" y="51.5">12K</text>
<text x="200.6" y="48.7">OPAMP1</text>
<text x="33.6" y="58.3">LD1</text>
<text x="71.5" y="55">R42</text>
<text x="71.5" y="58.8">100K</text>
<text x="83.2" y="55">R43</text>
<text x="83.2" y="58.8">100K</text>
<text x="95" y="55">R44</text>
<text x="95" y="58.8">100K</text>
<text x="106.8" y="55">R45</text>
<text x="106.8" y="58.8">100K</text>
<text x="118.5" y="55">R46</text>
<text x="118.5" y="58.8">100K</text>
<text x="144.4" y="55.5">C81</text>
<text x="144.4" y="57.8">CAP</text>
<text x="158.5" y="55.7">4</text>
<text x="172.6" y="55.7">5</text>
<text x="182" y="56.2">12K</text>
<text x="193.8" y="59.7">R53</text>
<text x="205.6" y="59.7">R172</text>
<text x="220.4" y="55.7">R55</text>
<text x="220.4" y="58.1">100R</text>
<text x="25.1" y="62.8">R3</text>
<text x="25.1" y="65.1">68K</text>
<text x="71.5" y="62.5">D5</text>
<text x="71.5" y="64.9">DIODE</text>
<text x="163.2" y="60.5">HP7840</text>
<text x="193.8" y="63.3">15K</text>
<text x="200.6" y="65.1">C82</text>
<text x="205.6" y="63.3">15K</text>
<text x="248.6" y="62.8">R69</text>
<text x="248.6" y="65.1">4.7K</text>
<text x="200.6" y="71.9">CAP</text>
<text x="25.1" y="72.2">R4</text>
<text x="25.1" y="74.5">68K</text>
<text x="36.2" y="72.2">CN14</text>
<text x="73.8" y="76.6">56u/450V</text>
<text x="76.2" y="74.3">C2</text>
<text x="84" y="72.2">R5</text>
<text x="84" y="74.5">220K</text>
<text x="240.5" y="74.3">Q4D</text>
<text x="240.5" y="77.1">339</text>
<text x="268.8" y="76.6">Q4C</text>
<text x="25.1" y="83.9">R192</text>
<text x="84" y="83.9">R6</text>
<text x="92.6" y="79">C1</text>
<text x="92.6" y="81.3">223</text>
<text x="226.7" y="80.9">R62</text>
<text x="238.4" y="80.9">R66</text>
<text x="259.6" y="83.2">R178</text>
<text x="268.8" y="79.4">339</text>
<text x="25.1" y="86.3">68K</text>
<text x="59.9" y="88.8">BRIDGE1</text>
<text x="62.3" y="86">D1-D4</text>
<text x="76.2" y="88.4">C3</text>
<text x="84" y="86.3">220K</text>
<text x="226.7" y="84.6">82K</text>
<text x="238.4" y="84.6">3.3K</text>
<text x="238.4" y="87.9">R64</text>
<text x="259.6" y="87">10K</text>
<text x="52.7" y="95.4">D6</text>
<text x="73.8" y="90.7">56u/450V</text>
<text x="105.2" y="90.9">R80</text>
<text x="105.2" y="93.3">10K</text>
<text x="118.5" y="95.7">T4</text>
<text x="144.4" y="95.4">D32</text>
<text x="186.7" y="90.9">CN13</text>
<text x="225" y="93.3">R62</text>
<text x="225" y="95.7">3.9K</text>
<text x="232.1" y="93.3">R63</text>
<text x="232.1" y="95.7">22K</text>
<text x="238.4" y="91.6">10K</text>
<text x="259.6" y="90.3">R179</text>
<text x="259.6" y="94">10K</text>
<text x="52.7" y="97.8">DIODE</text>
<text x="95" y="97.3">R81</text>
<text x="95" y="101">3.3K</text>
<text x="118.5" y="98">PNP</text>
<text x="144.4" y="97.8">DIODE</text>
<text x="155.7" y="97.8">ACFAN</text>
<text x="123" y="103.9">PC6</text>
<text x="144.4" y="107.4">T6</text>
<text x="214.7" y="105.1">C?</text>
<text x="120.6" y="113.3">P181</text>
<text x="144.4" y="109.7">NPN</text>
<text x="214.7" y="112.1">CAP</text>
<text x="133.3" y="114.5">R84</text>
<text x="133.3" y="116.8">10K</text>
<text x="252.3" y="114.2">Q4A</text>
<text x="252.3" y="117">339</text>
<text x="265" y="116.8">R67</text>
<text x="265" y="119.1">10K</text>
<text x="184.4" y="121.5">CN17</text>
<text x="231.4" y="120.7">R58</text>
<text x="231.4" y="124.6">2K</text>
<text x="243.2" y="120.7">R56</text>
<text x="243.2" y="124.6">1K</text>
<text x="233.5" y="126.2">C42</text>
<text x="243.2" y="127.9">R57</text>
<text x="243.2" y="131.6">1K</text>
<text x="265" y="128.5">R68</text>
<text x="265" y="130.9">10K</text>
<text x="31.5" y="135.6">CN1</text>
<text x="156.9" y="135.6">R81</text>
<text x="156.9" y="137.9">10K</text>
<text x="184.4" y="133.2">FAN2</text>
<text x="233.5" y="133.2">CAP</text>
<text x="133.3" y="142.6">R170</text>
<text x="167.9" y="140.3">T5</text>
<text x="167.9" y="142.6">PNP</text>
<text x="180.3" y="142.6">R167</text>
<text x="123" y="148.5">PC7</text>
<text x="133.3" y="145">10K</text>
<text x="144.4" y="147.3">T22</text>
<text x="144.4" y="149.7">PNP</text>
<text x="180.3" y="145">6.8K</text>
<text x="184.4" y="147.6">CN16</text>
<text x="252.3" y="144.7">Q4B</text>
<text x="252.3" y="147.6">339</text>
<text x="81.1" y="154.1">73X</text>
<text x="95" y="151.8">D31</text>
<text x="95" y="154.1">DIODE</text>
<text x="166.3" y="154.1">R166</text>
<text x="208.6" y="154.1">R175</text>
<text x="231.4" y="151.3">R61</text>
<text x="231.4" y="155">2.2K</text>
<text x="243.2" y="151.3">R59</text>
<text x="243.2" y="155">680R</text>
<text x="65.1" y="156.7">R79</text>
<text x="65.1" y="159.1">3.3K</text>
<text x="116.8" y="159.1">R83</text>
<text x="116.8" y="161.4">470R</text>
<text x="120.6" y="157.9">P181</text>
<text x="142.7" y="161.4">R168</text>
<text x="149.8" y="161.4">R169</text>
<text x="166.3" y="156.2">6.8K</text>
<text x="184.4" y="159.1">FAN1</text>
<text x="198.2" y="160.3">PC5</text>
<text x="208.6" y="156.2">10K</text>
<text x="233.5" y="156.7">C41</text>
<text x="243.2" y="158.3">R60</text>
<text x="73.6" y="162.6">PC4</text>
<text x="95" y="166.1">T3</text>
<text x="142.7" y="163.8">6.8K</text>
<text x="149.8" y="163.8">6.8K</text>
<text x="181.8" y="166.1">D38</text>
<text x="215" y="165.6">C45</text>
<text x="215" y="167.7">CAP</text>
<text x="233.5" y="163.8">CAP</text>
<text x="243.2" y="162.2">8.2K</text>
<text x="73.6" y="172">P181</text>
<text x="95" y="168.5">NPN</text>
<text x="181.8" y="168.2">DIODE</text>
<text x="193.5" y="169.6">OPTOISO1</text>
<text x="84" y="175.5">R78</text>
<text x="84" y="177.9">10K</text>
<text x="264.3" y="192">李和明</text>
</g>
<g font-size="2.1" fill="#800000">
<text x="119.2" y="29.9">+5V</text>
<text x="245.8" y="32.3">+15V</text>
<text x="103.7" y="36.9">A</text>
<text x="111.9" y="45.1">+5V</text>
<text x="154.9" y="46.3">V1</text>
<text x="173.3" y="46.3">+5V</text>
<text x="89.6" y="48.7">B</text>
<text x="214.2" y="48.7">C</text>
<text x="246" y="48.7">-15V</text>
<text x="246.2" y="55.7">+5V</text>
<text x="262.2" y="65.1">+15V</text>
<text x="93.1" y="68.7">P</text>
<text x="274.2" y="73.3">GB</text>
<text x="114.6" y="83.9">+5V</text>
<text x="140" y="86.3">+24V</text>
<text x="250.7" y="89.8">+5V</text>
<text x="271.9" y="85.1">+5V</text>
<text x="85.9" y="99.2">FAN</text>
<text x="206.2" y="108.6">+5V</text>
<text x="267.1" y="110.9">C</text>
<text x="144.9" y="122.7">24G</text>
<text x="255.4" y="122.7">+5V</text>
<text x="163.4" y="128.5">+24V</text>
<text x="173.3" y="127.4">24G</text>
<text x="20" y="139.1">-15V</text>
<text x="50.8" y="139.1">-15V</text>
<text x="267.1" y="141.5">D</text>
<text x="20.5" y="148.5">+5V</text>
<text x="50.8" y="146.1">+5V</text>
<text x="62.6" y="149.7">VCC</text>
<text x="95.5" y="146.1">+24V</text>
<text x="206.2" y="147.3">+5V</text>
<text x="21.2" y="153.2">G1'</text>
<text x="21.2" y="155.5">G3'</text>
<text x="50.8" y="155.5">G5'</text>
<text x="50.8" y="150.9">+15V</text>
<text x="173.3" y="153.2">24G</text>
<text x="255.4" y="153.2">+5V</text>
<text x="21.2" y="157.9">G2'</text>
<text x="21.2" y="160.3">G6'</text>
<text x="50.8" y="160.3">VCC</text>
<text x="50.8" y="157.9">G4'</text>
<text x="19.6" y="164.9">PC11</text>
<text x="19.6" y="167.3">PC10</text>
<text x="19.6" y="162.6">PC20</text>
<text x="50.8" y="164.9">PC12</text>
<text x="156.9" y="166.1">24G</text>
<text x="215.4" y="162.6">OH</text>
<text x="21.2" y="172">OH</text>
<text x="50.8" y="172">A</text>
<text x="20" y="174.3">FAN</text>
<text x="22.6" y="179">B</text>
<text x="22.6" y="176.7">C</text>
<text x="50.8" y="176.7">GB</text>
<text x="50.8" y="174.3">C</text>
<text x="22.6" y="181.4">D</text>
<text x="95.5" y="181.4">24G</text>
<text x="19.6" y="186.1">+24V</text>
<text x="50.8" y="186.1">24G</text>
</g>
</svg>
